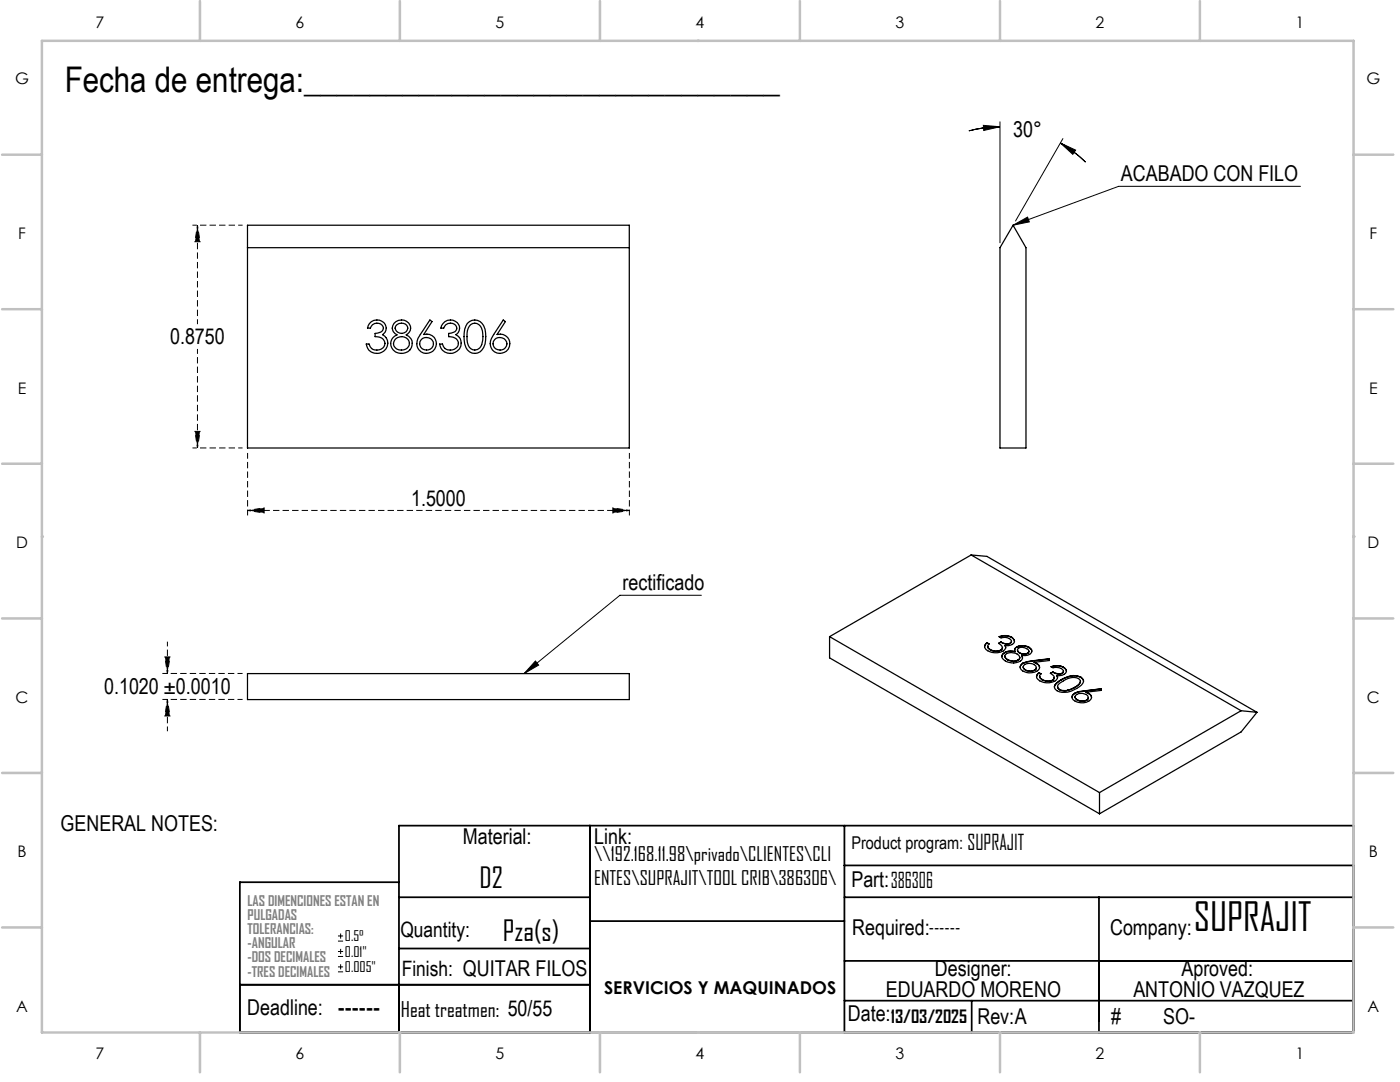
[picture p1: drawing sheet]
<svg xmlns="http://www.w3.org/2000/svg" width="279mm" height="216mm" viewBox="0 0 279 216" stroke-linecap="round" stroke-linejoin="round" font-family="sans-serif">
<g fill="none" stroke="#000" stroke-width=".25">
<path d="M49.4 44.9h76.2v44.5h-76.2zM49.4 49.4h76.2M202.2 44.9l2.6 4.5v40h-5.2v-40zM73.7 64.6a1.79 1.79 0 0 1 2.4-.6 1.79 1.79 0 0 1 .7 2.3l-.5 .5a2.03 2.03 0 0 1 .9 2.6 2.03 2.03 0 0 1-2.6 1 1.95 1.95 0 0 1-1.5-1.7h.6a1.63 1.63 0 0 0 1.6 1.1 1.63 1.63 0 0 0 1.5-1.3v-.3a1.73 1.73 0 0 0-1.9-1v-.7a1.38 1.38 0 0 0 1.6-1 1.35 1.35 0 0 0-1.3-1 1.35 1.35 0 0 0-1.3 1h-.6zM78.6 64.5a1.82 1.82 0 0 1 2.2-.6 1.82 1.82 0 0 1 1.1 2l-.3 .5-.5 .4a1.98 1.98 0 0 1 1 2.6 1.98 1.98 0 0 1-2.6 1 1.88 1.88 0 0 1-1.5-1.7 1.88 1.88 0 0 1 1.2-1.9 1.47 1.47 0 0 1-.6-2.3zM79 67.6a1.58 1.58 0 0 1 1.7-.3 1.58 1.58 0 0 1 1 1.6 1.67 1.67 0 0 1-1.7 .9 1.67 1.67 0 0 1-1.5-1.2zM79.2 64.8a1.33 1.33 0 0 1 2.2 .7 1.23 1.23 0 0 1-1.4 1 1.23 1.23 0 0 1-1-1.4zM84.1 67.8a1.32 1.32 0 0 1 2-.1 1.32 1.32 0 0 1-.2 2 1.33 1.33 0 0 1-1.7-.2 1.33 1.33 0 0 1-.1-1.7zM85.8 63.9l.4 .3-1.6 2.5a1.95 1.95 0 0 1 2.5 1.7 1.95 1.95 0 0 1-2.2 2.2 1.95 1.95 0 0 1-1.6-2.6l.1-.5zM88.4 64.6a1.81 1.81 0 0 1 2.2-.6 1.81 1.81 0 0 1 1.1 1.9l-.2 .4-.5 .5a1.99 1.99 0 0 1 1 2.3 1.99 1.99 0 0 1-2.1 1.4 2.06 2.06 0 0 1-2.2-1.8h.6a1.63 1.63 0 0 0 1.6 1.1 1.63 1.63 0 0 0 1.6-1.3 1.54 1.54 0 0 0-2-1.3v-.7a1.31 1.31 0 0 0 1.7-1 1.34 1.34 0 0 0-1.3-1 1.34 1.34 0 0 0-1.4 1h-.5zM93.3 64.5a2.03 2.03 0 0 1 2.1-.5 2.03 2.03 0 0 1 1.4 1.7l.1 .7a4 4 0 0 1-1.1 3.8 1.99 1.99 0 0 1-3.1-1.5l-.1-.8a5.4 5.4 0 0 1 .7-3.4zM93.9 64.8a1.48 1.48 0 0 1 2.4 1.2l.1 1.2-.2 1.1a1.48 1.48 0 0 1-1.4 1.6 1.48 1.48 0 0 1-1.5-1.6l-.1-1.1a2.97 2.97 0 0 1 .7-2.4z"/>
<path d="M98.7 67.8a1.33 1.33 0 0 1 2-.1 1.33 1.33 0 0 1-.2 2 1.34 1.34 0 0 1-1.7-.2 1.34 1.34 0 0 1-.1-1.7zM100.4 63.9l.5 .3-1.7 2.5a1.96 1.96 0 0 1 2.5 1.8 1.96 1.96 0 0 1-2.2 2.1 1.96 1.96 0 0 1-1.6-2.6l.6-1.3zM193.8 110.7l-28.2 16.3M193.8 110.7l53.9 31.1M193.8 110.7l3.2 .3 53.9 31.1M49.4 134.4h76.2v5.2h-76.2zM165.6 127l53.8 31.2M165.6 127v4.3l53.8 31.1M197 128.2l.4 .3-.3 .5 .5 .6M197 128.2a.88 .88 0 0 0-.5 .9 .88 .88 0 0 0 .6 .8 2.89 2.89 0 0 0 3.5-.4l.1-.2-.1-.5M197 128.3l-.5 .7M197 128.3l.4 .2"/>
<path d="M197 128.2v.1M197.1 129.1l.5 .5M197.1 129v.1M197.6 129.6l1.2 .3 .9-.2M197.6 129.6l1.2 .4 .9-.2M197.6 129.6h.1M199.4 127.1a2.97 2.97 0 0 1 2.5 .1M199.7 129.7v.1M199.7 128.1l1.2 .4 .7-.2M199.7 128.1l-.4 .3 .3 .2a.62 .62 0 0 1 .5 .5 .62 .62 0 0 1-.4 .6M199.7 128.1l1.2 .4 .7-.1M199.7 128.1l-.4 .3"/>
<path d="M199.7 128.1h.1M200.1 129.2l-.4 .6M200.5 130.2a.86 .86 0 0 0-.6 .9 .86 .86 0 0 0 .7 .8 2.66 2.66 0 0 0 3.4-.5l-.1-.7M200.5 130.2l-.5 .5v.4M200.5 130.2h.1M200.5 130.9v.1M200.6 131l.2 .4 .3 .3M200.6 128.8l.1 .4M200.6 128.8h.1M201.1 131.7l1.1 .3 1-.2M201.1 131.6a.72 .72 0 0 1-.5-1 2.02 2.02 0 0 1 2.9 .4l-.1 .5-.2 .2M201.1 131.6l1.1 .3 1-.2"/>
<path d="M201.1 131.6v.1M201.6 128.3v.1M201.9 128l-.3 .4M201.9 127.1a.81 .81 0 0 1 .6 .9 .81 .81 0 0 1-.8 .7l-1.1 .1M201.9 127.1a2.96 2.96 0 0 0-2.5-.1l.4 .3a1.62 1.62 0 0 1 2.1 .7l-.3 .3M201.9 127.2l.5 .5 .1 .3M201.9 127.1v.1M202.6 130l-.5-.1a2.31 2.31 0 0 0-1.6 .3M202.6 130h-1.4l-.7 .2M202.6 130h.1M202.9 129.1a2.66 2.66 0 0 1 2.5 .1M202.9 129.1a.59 .59 0 0 0-.3 .9"/>
<path d="M202.9 129.1l-.2 .2-.2 .4M202.9 129.1a2.56 2.56 0 0 1 2.5 .1M202.9 129.1h.1M203.1 129.7l.3 .6M203.2 131.7v.1M203.4 130.3a1.91 1.91 0 0 0 1.7 .1M203.4 130.2a.54 .54 0 0 1-.1-.9 1.81 1.81 0 0 1 2 .5v.4l-.2 .1M203.4 130.2a1.74 1.74 0 0 0 1.7 .1M203.4 130.2v.1M203.5 131.2l-.1 .4-.2 .2M203.5 131.2v.1M203.9 130.7l.1 .6"/>
<path d="M204.2 132.3a.89 .89 0 0 0-.6 1 .89 .89 0 0 0 .9 .8 2.22 2.22 0 0 0 3-.9l-.2-.6-.4-.2M204.2 132.4l-.5 .4-.1 .4M204.2 132.3v.1M204.2 133.1l.2 .4 .2 .2M204.6 133.7l.3 .1a2.01 2.01 0 0 0 1.6-.1M204.6 133.7l-.2-.2a.55 .55 0 0 1 .1-.9 1.51 1.51 0 0 1 2.3 .7l-.3 .4M204.6 133.7h.1M205.1 130.3v.1M205.3 130l-.2 .4M205.4 129.2a.81 .81 0 0 1 .5 .9 .81 .81 0 0 1-.8 .6h-1.2M205.4 129.2l.3 .2 .2 .6M205.4 129.2h.1"/>
<path d="M205.4 129.9v.1M206 131.9l-1.8 .4M206 131.9l-1.8 .5M206 131.9h.1M206.4 132.2l.5 .2M206.4 132.2h.1M206.5 133.7h.1M206.8 133.2l-.1 .4-.2 .1M206.9 132.4l.4 .3 .2 .5M206.9 132.4h.1M207.3 134.2a.88 .88 0 0 0-.4 .9 .88 .88 0 0 0 .6 .8 2.82 2.82 0 0 0 3.5-.4l.1-.4-.2-.3M207.3 134.3l-.4 .4v.3"/>
<path d="M207.3 134.2l.5 .2M207.3 134.3l.5 .2M207.3 134.2v.1M207.5 134.9v.3l.5 .4M207.8 134.4l-.3 .4a.69 .69 0 0 0 .5 .8M208 135.6l1.1 .3 1-.2M208 135.6l1.1 .4 1-.3M208 135.6h.1M209.3 131.4l.1 .4M209.3 131.4l-3.3 .5M209.3 131.5l.1 .3M209.3 131.5l-3.3 .4"/>
<path d="M209.3 131.4v.1M209.4 131.8l-3 .4M209.8 133.1a2.88 2.88 0 0 1 2.4 .1M210.1 135.7h.1M210.1 134.1l1.1 .3 .8-.1M210.1 134.1l-.5 .2 .3 .2a.64 .64 0 0 1 .5 .6 .64 .64 0 0 1-.3 .6M210.1 134.1l1.1 .4 .8-.1M210.1 134.1l-.4 .3M210.1 134.1h.1M210.4 135.2l-.3 .5M210.4 135.2v.1M210.9 134.8l.1 .4"/>
<path d="M210.9 134.8h.1M211.1 137l.4 .6M211.5 137.6a2.05 2.05 0 0 0 1.7 .1M211.5 137.6a2.48 2.48 0 0 0 1.7 .1M211.5 137.6h.1M211.8 135.6a2.45 2.45 0 0 0-1.4 1.5M211.8 135.6h.1M212 134.3v.1M212.2 133.1a.81 .81 0 0 1 .6 .9 .81 .81 0 0 1-.8 .7l-1.1 .1M212.2 133.1a2.86 2.86 0 0 0-2.4-.1l.3 .2h.8a1.23 1.23 0 0 1 1.3 .8l-.2 .3M212.2 133.2l.6 .5v.2M212.2 133.9l-.2 .5"/>
<path d="M212.2 133.1v.1M213.2 137.7h.1M214.5 137.2l-1.3 .5M214.5 137.2l.4-.3a.99 .99 0 0 0 .6-1.3 2.72 2.72 0 0 0-3.3 .3l-.4 .2a.87 .87 0 0 0-.6 1.3l.3 .2M214.5 137.2h.1M214.5 138.3a.81 .81 0 0 0-.5 .8 .81 .81 0 0 0 .5 .8 2.44 2.44 0 0 0 3.3-.7l-.2-.6-.3-.2M214.5 138.4a.78 .78 0 0 0-.5 .7M214.5 138.3v.1M214.6 139.1l.4 .6M215 139.7a1.95 1.95 0 0 0 1.9 0M215 139.6l-.4-.4a1.14 1.14 0 0 1 1.5-.8 1.14 1.14 0 0 1 1.1 .9l-.3 .4M215 139.6a1.95 1.95 0 0 0 1.9 .1"/>
<path d="M215 139.6v.1M215.6 135.9l-.4 .8-.7 .5M215.7 135.1a.89 .89 0 0 1 .6 .8 .89 .89 0 0 1-.5 .8 4.7 4.7 0 0 1-4.8 1.1 .82 .82 0 0 1-.5-1.1l1.3-1.1M215.7 135.1a3.8 3.8 0 0 0-3.9 .5M215.7 135.1a4.1 4.1 0 0 0-3.9 .5M215.7 135.1l.5 .6v.2M215.7 135.1h.1M216.3 137.9l-.8 .1-1 .3M216.3 137.9l-1.4 .2-.4 .3M216.8 138.1l.5 .3M216.9 139.7h.1M217.2 139.2l-.1 .4-.2 .1"/>
<path d="M217.3 138.4l.3 .3 .2 .5M217.3 138.4h.1M219.7 137.4l.1 .4-3 .3M219.7 137.4l-3.4 .5M219.7 137.4v.1M219.4 158.2v4.2M247.7 141.8l-28.3 16.4M247.7 141.8l3.2 .3M250.9 142.1l-3.2 3.9-28.3 16.4"/>
</g>
<g fill="none" stroke="#000" stroke-width=".2">
<path d="M196.3 25l3.3 .3-3.3 .7zM199.6 24.3v24.1M199.6 25.3a26.1 26.1 0 0 0-6.2 .8M211.6 28.5l3.1 1.5-.6 .8zM211.6 28.5a22 22 0 0 1 5 3.8M212.1 27.7l-9.4 16.4M259.5 37.2h-36.3l-21 7.7M202.2 44.9l2.9-1.6 .3 1zM140 118.8h-16.3l-19.1 15.6M106.9 131.9l.6 .8-2.9 1.7zM67.5 187.8h1M67.5 186.8h1"/>
<path d="M67.5 190.9h1M67.5 189.9h1M67.5 193.9h1M67.5 192.9h1M68 186.3v1M68 189.3v1.1M68 192.4v1"/>
</g>
<path d="M39.4 44.9l.5 3.3h-1l.5-3.3M39.4 89.4l-.5-3.3h1l-.5 3.3M49.4 101.9l3.3-.6v1.1l-3.3-.5M49.4 101.9h76.2M125.6 101.9l-3.3 .5v-1.1l3.3 .6M33.4 134.4l-.5-3.3h1l-.5 3.3M33.4 139.6l.5 3.3h-1l.5-3.3" fill="none" stroke="#000" stroke-width=".2" stroke-dasharray="1.3 .6" stroke-dashoffset=".6" stroke-linecap="butt"/>
<path d="M48.4 44.9h-10M48.4 89.4h-10" fill="none" stroke="#000" stroke-width=".2" stroke-dasharray="1.3 .6" stroke-dashoffset=".4" stroke-linecap="butt"/>
<path d="M39.4 44.9v19.8M39.4 89.4v-19.8M33.4 134.4v-6.4M33.4 139.6v6.3M48.4 134.4h-16M48.4 139.6h-16" fill="none" stroke="#000" stroke-width=".2" stroke-dasharray="1.3 .6" stroke-dashoffset=".3" stroke-linecap="butt"/>
<path d="M49.4 90.4v12.5M125.6 90.4v12.5" fill="none" stroke="#000" stroke-width=".2" stroke-dasharray="1.3 .6" stroke-dashoffset=".1" stroke-linecap="butt"/>
<g fill="none" stroke="#000" stroke-width=".35">
<path d="M79.6 176h-31.7v30h222.2v-41.3h-190.5v41.3M79.6 179h38.1M117.7 164.7v41.3M168.5 164.7v41.3M168.5 179h101.6M168.5 172.7h101.6M219.3 179v27M47.9 196.5h69.8M79.6 189.3h38.1M117.7 183.8h50.8M168.5 191.7h101.6M168.5 199.7h101.6"/>
<path d="M193.9 199.7v6.3"/>
</g>
<g fill="none" stroke="#c0c0c0" stroke-width=".5">
<path d="M8.4 8.1h261.7v197.9h-261.7zM39.9 .2v7.9M79.8 .2v7.9M119.7 .2v7.9M139.2 8.1h.1M159.6 .2v7.9M199.6 .2v7.9M239.5 .2v7.9M.4 30.9h8M270.1 30.9h8M.4 61.7h8M270.1 61.7h8"/>
<path d="M.4 92.5h8M270.1 92.5h8M8.4 107.1h.1M270.1 107.1h.1M.4 123.4h8M270.1 123.4h8M.4 154.2h8M270.1 154.2h8M.4 185.1h8M270.1 185.1h8M39.9 206v8M79.8 206v8"/>
<path d="M119.7 206v8M139.2 206h.1M159.6 206v8M199.6 206v8M239.5 206v8"/>
</g>
<g fill="#000">
<path d="M39.4 44.9l.5 3.3h-1zM38.9 86.1h1l-.5 3.3zM49.4 101.9l3.3-.6v1.1zM122.3 101.3l3.3 .6-3.3 .5zM32.9 131.1h1l-.5 3.3zM33.4 139.6l.5 3.3h-1z"/>
<path d="M106.9 131.9l.6 .8-2.9 1.7zM211.6 28.5l3.1 1.5-.6 .8zM196.3 25l3.3 .3-3.3 .7zM202.2 44.9l2.9-1.6 .3 1z"/>
</g>
<text font-size="7.8" x="238.3" y="185.7">SUPRAJIT</text>
<text font-size="7.1" x="12.9" y="18.3">Fecha de entrega:_____________________________</text>
<g font-size="5.6">
<text x="95.7" y="177.2">D2</text>
<text x="100.4" y="187.8">Pza(s)</text>
</g>
<g font-size="4.4">
<text x="202.2" y="27.4">30°</text>
<text x="223.7" y="36.2">ACABADO CON FILO</text>
<text x="33.9" y="68.6">0.8750</text>
<text x="82" y="100.9">1.5000</text>
<text x="124.3" y="117.8">rectificado</text>
<text x="20.8" y="138.5">0.1020 ±0.0010</text>
<text x="12.1" y="165.7">GENERAL NOTES:</text>
<text x="92.4" y="168.3">Material:</text>
<text x="118.6" y="168.3">Link:</text>
<text x="169.9" y="177">Part:386306</text>
<text x="170.1" y="186.5">Required:------</text>
<text x="221.5" y="186.5">Company:</text>
<text x="186.6" y="194.7">Designer:</text>
<text x="235.8" y="194.7">Aproved:</text>
<text x="49.3" y="202.6">Deadline: ------</text>
<text x="169.2" y="203.7">Date:</text>
<text x="176.8" y="199">EDUARDO MORENO</text>
<text x="226.2" y="199">ANTONIO VAZQUEZ</text>
<text x="195.1" y="204.4">Rev:A</text>
<text x="221.8" y="204.4">#</text>
<text x="232.1" y="204.4">SO-</text>
</g>
<g font-size="4.2">
<text x="193.1" y="169.5">SUPRAJIT</text>
<text x="79.9" y="186.9">Quantity:</text>
<text x="80.2" y="194.7">Finish: QUITAR FILOS</text>
<text x="80" y="202.9">Heat treatmen: 50/55</text>
</g>
<g font-size="3.9">
<text x="118.6" y="171.8">\\192.168.11.98\privado\CLIENTES\CLI</text>
<text x="118.6" y="176.7">ENTES\SUPRAJIT\TOOL CRIB\386306\</text>
</g>
<g font-size="3.5">
<text x="169.9" y="169.5">Product program:</text>
<text x="120.6" y="198.4">SERVICIOS Y MAQUINADOS</text>
<text x="177.8" y="204.2">13/03/2025</text>
</g>
<g font-size="3.2">
<text x="19.1" y="5.6">7</text>
<text x="59" y="5.6">6</text>
<text x="98.9" y="5.6">5</text>
<text x="138.8" y="5.6">4</text>
<text x="178.7" y="5.6">3</text>
<text x="218.6" y="5.6">2</text>
<text x="258.6" y="5.6">1</text>
<text x="3" y="16.8">G</text>
<text x="272.7" y="16.8">G</text>
<text x="3.6" y="47.7">F</text>
<text x="273.3" y="47.7">F</text>
<text x="3.6" y="78.5">E</text>
<text x="273.2" y="78.5">E</text>
<text x="3.2" y="109.4">D</text>
<text x="272.9" y="109.4">D</text>
<text x="3.1" y="140.2">C</text>
<text x="272.8" y="140.2">C</text>
<text x="3.5" y="171">B</text>
<text x="273.2" y="171">B</text>
<text x="3.2" y="201.9">A</text>
<text x="272.9" y="201.9">A</text>
<text x="19.1" y="211.4">7</text>
<text x="59" y="211.4">6</text>
<text x="98.9" y="211.4">5</text>
<text x="138.8" y="211.4">4</text>
<text x="178.7" y="211.4">3</text>
<text x="218.6" y="211.4">2</text>
<text x="258.6" y="211.4">1</text>
</g>
<g font-size="2.8" fill="#808080">
<text x="49.4" y="180.8">LAS DIMENCIONES ESTAN EN</text>
<text x="49.4" y="183.6">PULGADAS</text>
<text x="49.4" y="186.4">TOLERANCIAS:</text>
<text x="49.4" y="189.2">-ANGULAR</text>
<text x="49.4" y="192">-DOS DECIMALES</text>
<text x="49.4" y="194.9">-TRES DECIMALES</text>
</g>
<g font-size="2.8">
<text x="68.8" y="187.8">0.5°</text>
<text x="68.8" y="190.9">0.01&quot;</text>
<text x="68.8" y="194">0.005&quot;</text>
</g>
</svg>
